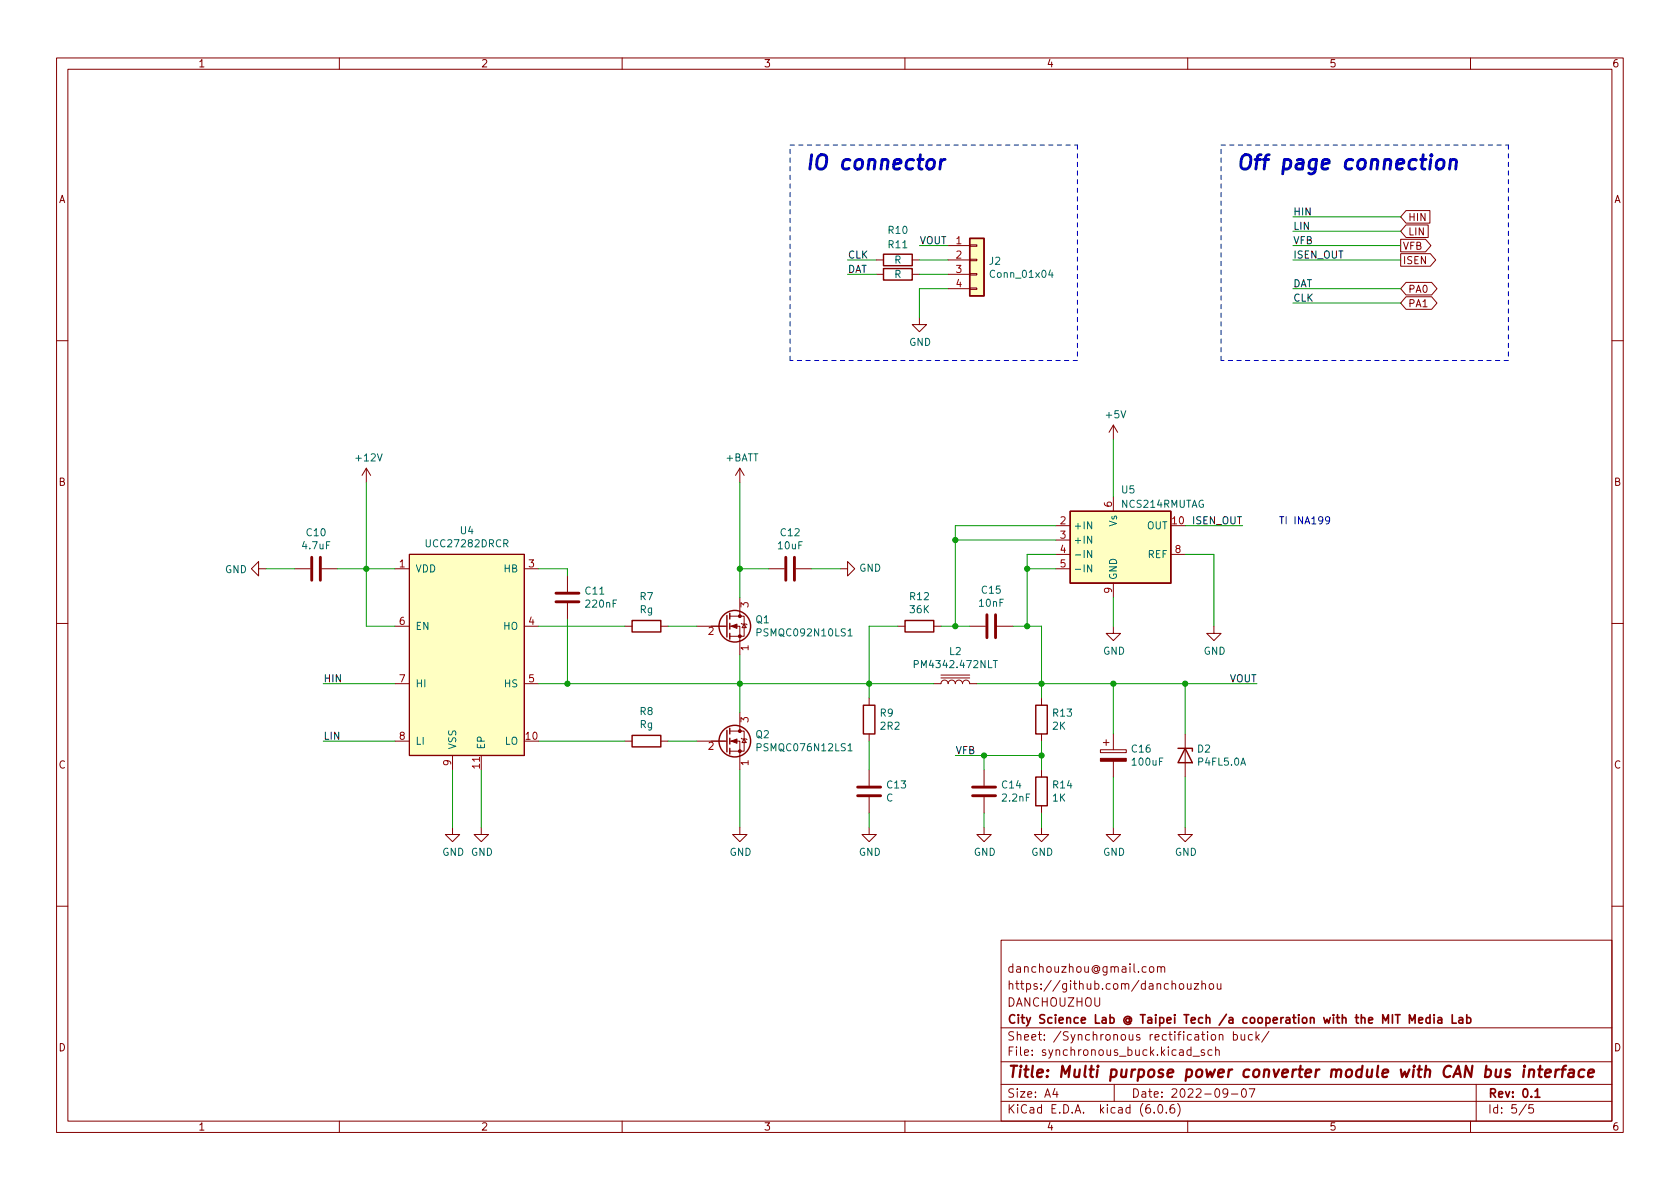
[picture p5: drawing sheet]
<svg xmlns="http://www.w3.org/2000/svg" width="297mm" height="210mm" viewBox="0 0 297 210" stroke-linecap="round" stroke-linejoin="round" font-family="sans-serif">
<g fill="none" stroke="#840000" stroke-width=".18">
<path d="M10 10.2h277v190.1h-277zM12 12.2h273v186.1h-273zM60 10.2v2M110 10.2v2M160 10.2v2M210 10.2v2M260 10.2v2M248.6 37.2h4.2v2.3h-4.2l-1-1.2zM248.6 39.8h3.9v2.2h-3.9l-1-1.1zM154.9 46h1.3M154.9 48.5h1.3M161.3 46h1.3"/>
<path d="M161.3 48.5h1.3M162.6 56.1v1.3h1.2l-1.2 1.3-1.3-1.3h1.3M167.6 46h3.8M167.6 43.4h3.8M167.6 48.5h3.8M167.6 51h3.8M171.4 50.9h1.3v.3h-1.3zM171.4 48.4h1.3v.2h-1.3zM171.4 45.8h1.3v.3h-1.3zM171.4 43.3h1.3v.3h-1.3zM247.6 42.3h4.5l.9 1.1-.9 1.1h-4.5zM247.6 44.9h5.3l.9 1.1-.9 1.1h-5.3z"/>
<path d="M248.6 49.9h4.5l1 1.1-1 1.2h-4.5l-1-1.2zM248.6 52.5h4.5l1 1.1-1 1.1h-4.5l-1-1.1zM10 60.2h2M196.8 75.2v2.5M196.8 75.2l-.7 1.2M196.8 75.2l.8 1.2M285 60.2h2M64.8 82.8l-.8 1.3M64.8 82.8v2.5M64.8 82.8l.7 1.3M130.8 82.8l-.8 1.3M130.8 82.8v2.5"/>
<path d="M130.8 82.8l.8 1.3M186.7 93h2.5M186.7 95.5h2.5M186.7 98h2.5M196.8 87.9v2.5M207 98h2.5M10 110.2h2M45.7 100.6v-1.3l-1.3 1.3 1.3 1.2v-1.2h1.3M52.1 100.6h2.8M56.9 100.6h2.8M69.8 100.6h2.6M69.8 110.7h2.6"/>
<path d="M92.7 100.6h2.5M92.7 110.7h2.5M100.3 101.8v2.8M100.3 106.7v2.8M110.5 110.7h1.3M116.8 110.7h1.3M123.2 110.7h5.3M129 110.7h1.8v5.1M129 109h2.6v3.5h-2.6M130.8 105.7v3.3M131.1 110.2l.1 .2h.8l.1 .1M131.6 110.4l.4 .6h-.8z"/>
<path d="M135.9 100.6h2.8M140.7 100.6h2.8M148.6 100.6h1.3v-1.3l1.2 1.3-1.2 1.2v-1.2M158.7 110.7h1.3M165.1 110.7h1.3M166.4 119.9h5M166.4 119.4h5M171.4 110.7h2.8M176.3 110.7h2.8M186.7 100.6h2.5M196.8 110.7v1.3h1.3l-1.3 1.3-1.2-1.3h1.2M196.8 103.1v2.6"/>
<path d="M214.6 110.7v1.3h1.3l-1.3 1.3-1.2-1.3h1.2M285 110.2h2M69.8 120.9h2.6M69.8 131.1h2.6M80 133.6v2.5M85.1 133.6v2.5M92.7 120.9h2.5M110.5 131.1h1.3M116.8 131.1h1.3M123.2 131.1h5.3M129 131.1h1.8v5M129 129.3h2.6v3.5h-2.6"/>
<path d="M130.8 126v3.3M131.1 130.6l.1 .1h.8l.1 .1M131.6 130.7l.4 .6h-.8zM153.7 123.4v1.3M153.7 129.8v1.3M153.7 136.1v2.8M165.1 120.9h1.3a.64 .64 0 0 1 .6-.6 .64 .64 0 0 1 .6 .6 .64 .64 0 0 1 .7-.6 .64 .64 0 0 1 .6 .6 .64 .64 0 0 1 .6-.6 .64 .64 0 0 1 .7 .6 .64 .64 0 0 1 .6-.6 .64 .64 0 0 1 .6 .6h1.3M174 136.1v2.8M184.1 123.4v1.3M184.1 129.8v1.3M184.1 136.1v1.3M194.6 132.6h4.5v.5h-4.5z"/>
<path d="M195.1 131.3h1M195.6 130.8v1M196.8 129.8v2.8M196.8 134.6v2.8M209.5 129.8v7.6M80 146.3v1.3h1.3l-1.3 1.2-1.3-1.2h1.3M85.1 146.3v1.3h1.3l-1.3 1.2-1.3-1.2h1.3M130.8 146.3v1.3h1.3l-1.3 1.2-1.3-1.2h1.3M153.7 146.3v1.3h1.2l-1.2 1.2-1.3-1.2h1.3M153.7 141v2.8M174 146.3v1.3h1.3l-1.3 1.2-1.3-1.2h1.3M174 141v2.8"/>
<path d="M184.1 146.3v1.3h1.3l-1.3 1.2-1.2-1.2h1.2M184.1 142.5v1.3M196.8 146.3v1.3h1.3l-1.3 1.2-1.2-1.2h1.2M209.5 146.3v1.3h1.3l-1.3 1.2-1.2-1.2h1.2M10 160.2h2M177 166.3h108v32h-108zM203.4 171l.3-.1 .3 .3v.4l-.3 .3h-.3l-.2-.3v-.4zM204.6 171.1l.3-.2 .3 .1 .1 .9M204.6 170.9v1M205.3 171.1l.2-.2 .4 .1v.9M208.6 174l.4-.1 .3 .3v.4l-.3 .3h-.4l-.1-.3v-.4zM209.9 173.9l.1 1h.4l.2-.1"/>
<path d="M210.6 173.9v1M211.1 173.9h.8l-.8 1h.8M212.5 174.1l.2-.2 .4 .1v.9M212.5 173.4v1.5M213.9 174l.4-.1 .3 .3v.4l-.3 .3h-.4l-.1-.3v-.4zM215.2 173.9l.1 1h.3l.3-.1M215.9 173.9v1M285 160.2h2M60 198.3v2M110 198.3v2M160 198.3v2M177 194.8h108"/>
<path d="M177 191.8h108M177 187.8h108M177 181.8h108M186.5 192.5l-.4 1h1M186.9 193v1M197 191.8v3M204.1 196.7v.1M204.9 195.4l.2-.1a.81 .81 0 0 1 .6 .7 .81 .81 0 0 1-.3 .8h-.2a.81 .81 0 0 1-.6-.6 .81 .81 0 0 1 .3-.8zM206.2 196.7v.1M207.6 195.3a.59 .59 0 0 0-.7 .7v.5l.1 .3h.4l.2-.1 .1-.5-.1-.2-.5-.1-.2 .3M208.2 195.1a1.72 1.72 0 0 1 0 2.3M210 198.3v2"/>
<path d="M210.6 185.7l-.5-.1-.2 .3v.4l.1 .3h.6M210.6 185.1v1.5M210.9 186.8h1.2M212.9 185.7l-.3-.1-.2 .2v.3l.5 .1v.4h-.5M214.2 183.1l.2-.2 .5 .2v.5l-.1 .3h-.4l-.2-.1zM214.3 185.7l-.4-.1-.3 .3v.4l.1 .3h.6M214.9 185.8l.2-.2 .4 .1 .1 .9M214.9 185.1v1.5M215.6 183.1l.2-.2 .3 .1 .1 .9M215.6 182.9v1M217.1 193.2l-.3 .3h-.3l-.3-.3 .2-.6 .4-.1 .2 .2a.99 .99 0 0 1-.4 1.3h-.2M217.7 193.5h1.2"/>
<path d="M218.1 183l.4-.1 .3 .3v.4l-.2 .3h-.5M218.1 182.4v1.5M219.4 182.9l.1 1h.4l.2-.1M219.7 192.6l.2-.1a.81 .81 0 0 1 .5 .7 .81 .81 0 0 1-.3 .8h-.1a.81 .81 0 0 1-.6-.6 .81 .81 0 0 1 .3-.8zM220.1 182.9v1M220.9 192.5h1l-.7 1.5M221.4 183l-.4-.1-.3 .3v.4l.2 .3h.5M222.1 182.4v1.5M222.2 183.4l.4 .5M222.6 182.9l-.5 .6M224.4 182.4l-1.3 1.9M260 198.3v2"/>
<path d="M261 191.8v6.5M269.9 195.3l-1.3 1.9M271.1 195.3h-.7l-.1 .7 .2-.1 .5 .1 .2 .2-.1 .5-.2 .1-.6-.1"/>
</g>
<g fill="none" stroke="#840000" stroke-width=".3">
<path d="M252.8 179.4v1.5M253.6 179.4v.2M253.6 179.9v1M256.8 179.4v1.5h.7M259.3 179.4v1.5M249.2 180.9v-1.5l.5 1.1 .5-1.1v1.5M250.8 180.4l.8-.1-.1-.3-.4-.1-.3 .2 .1 .8h.6M252.8 180l-.4-.1-.3 .3v.4l.2 .3h.5M254.3 180h.5l.1 .9M254.9 180.3l-.5 .1a.29 .29 0 0 0-.2 .2 .29 .29 0 0 0 .2 .3h.5M258 180h.6v.9M258.6 180.3l-.5 .1a.29 .29 0 0 0-.2 .2 .29 .29 0 0 0 .2 .3h.5"/>
<path d="M259.3 180l.5-.1 .3 .3v.4l-.2 .3h-.6M271.4 193l.4-.5v1.5M271.4 194h.9"/>
</g>
<g fill="none" stroke="#840000" stroke-width=".4">
<path d="M269.5 189.1l-.2 1.4M269.6 188.5l-.1 .1v.1l.2-.1-.1-.1-.1 .2M270.4 189.3a.49 .49 0 0 1 .9 .1l-.2 1.1M270.4 189.1l-.1 1.4M272 189.1h.7M272.3 188.5l-.2 1.7 .1 .2 .4 .1M273.2 189.8l1-.2-.1-.4-.1-.1-.6 .1-.2 1 .2 .3 .6-.1M275.1 189.1l-.2 1.4M275.7 189.1l-.4 .1-.2 .3M276.1 189.1h.7M276.9 188.5l-.4 .1-.1 .1-.2 1.8M277.5 189.2l.2-.1 .5 .1v1.3"/>
<path d="M278.3 189.6l-.7 .1a.4 .4 0 0 0-.3 .3 .4 .4 0 0 0 .2 .5l.7-.1M280.1 189.2a.66 .66 0 0 0-.9 .3l-.1 .6 .1 .3 .2 .1 .6-.1M280.8 189.8l1-.2v-.4l-.6-.1-.3 .3v1l.1 .1 .6-.1"/>
</g>
<g fill="none" stroke="#840000" stroke-width=".25">
<path d="M156.2 45h5.1v2h-5.1zM156.2 47.5h5.1v2h-5.1zM171.4 42.2h2.6v10.1h-2.6zM189.2 90.4h17.8v12.7h-17.8zM111.8 109.7h5v2.1h-5zM128.5 108.8v3.8M129 108.5v1M129 110.2v1M129 112v1M160 109.7h5.1v2.1h-5.1zM111.8 130h5v2.1h-5zM128.5 129.2v3.8"/>
<path d="M129 128.8v1M129 130.6v1M129 132.3v1M152.7 124.7h2v5.1h-2zM183.1 124.7h2.1v5.1h-2.1zM183.1 137.4h2.1v5.1h-2.1zM208.3 132.3h2.5v.5M209.5 132.3l1.3 2.6h-2.5z"/>
<circle cx="129.9" cy="110.7" r="2.79"/>
<circle cx="129.9" cy="131.1" r="2.79"/>
</g>
<g fill="#840000" stroke="#840000" stroke-width=".18">
<path d="M194.6 134.1h4.5v.5h-4.5z"/>
<path d="M129.3 110.7l1-.3v.7z"/>
<path d="M129.3 131.1l1-.4v.7z"/>
<circle cx="130.8" cy="112.5" r=".25"/>
<circle cx="130.8" cy="109" r=".25"/>
<circle cx="130.8" cy="132.8" r=".25"/>
<circle cx="130.8" cy="129.3" r=".25"/>
</g>
<path d="M185.7 47.7l-.3 .9h.8M186 48.2v.9M193 97.3v1.3l-.7-1.3v1.3M193 99.9v1.3l-.7-1.3v1.3M149.9 112.5h.8M161.7 117.5l.6-.1 .1-.2-.1-.3-.6-.1v1.3M175.6 116.8h.7M149.9 132.8h.8" fill="none" stroke="#006464" stroke-width=".18"/>
<path d="M55.1 98.5v4.1M56.6 98.5v4.1M138.9 98.5v4.1M140.5 98.5v4.1M98.3 106.4h4.1M98.3 104.9h4.1M174.5 108.7v4.1M176 108.7v4.1M151.6 139.2h4.1M172 139.2h4M151.6 140.7h4.1M172 140.7h4" fill="none" stroke="#840000" stroke-width=".51"/>
<g fill="#ffffc2" stroke="#ffffc2" stroke-width=".18">
<path d="M171.4 42.2h2.6v10.1h-2.6z"/>
<path d="M72.4 98h20.3v35.6h-20.3z"/>
<path d="M189.2 90.4h17.8v12.7h-17.8z"/>
</g>
<path d="M72.4 98h20.3v35.6h-20.3z" fill="none" stroke="#840000" stroke-width=".2"/>
<path d="M166.4 28.2l-.2 1.7M167.1 28.2a.75 .75 0 0 0-.8 .5M254.2 28.4a.66 .66 0 0 1 .6-.2 .66 .66 0 0 1 .5 .5v.7a.69 .69 0 0 1-.7 .5 .69 .69 0 0 1-.7-.5zM256.5 28.4a.63 .63 0 0 1 1 .2l-.1 1.3M256.5 28.2l-.2 1.7" fill="none" stroke="#0000c2" stroke-width=".51"/>
<path d="M235.1 91.9l-.3 .3h-.2l-.2-.3 .1-.5h.3l.2 .1a.84 .84 0 0 1-.3 1.1h-.2" fill="none" stroke="#0000c2" stroke-width=".18"/>
<path d="M139.7 25.6h50.8M190.5 25.6v38.1M215.9 25.6h50.8M266.7 25.6v38.1M139.7 63.7v-38.1M190.5 63.7h-50.8M215.9 63.7v-38.1M266.7 63.7h-50.8" fill="none" stroke="#0000c2" stroke-width=".18" stroke-dasharray=".8 .8"/>
<g fill="none" stroke="#009600" stroke-width=".18">
<path d="M228.6 38.3h19M149.9 46h5M149.9 48.5h5M162.6 43.4h5M162.6 46h5M162.6 48.5h5M167.6 51h-5v5.1M228.6 53.6h19M228.6 51h19M228.6 43.4h19M228.6 40.9h19M228.6 46h19"/>
<path d="M196.8 77.7v10.2M64.8 85.3v25.4h5M130.8 85.3v20.4M168.9 95.5h17.8M186.7 98h-5.1v12.7M186.7 93h-17.8v17.7M209.5 98h5.1v12.7M209.5 93h10.2M47 100.6h5.1M59.7 100.6h10.1M95.2 110.7h15.3M95.2 100.6h5.1v1.2"/>
<path d="M100.3 109.5v11.4M118.1 110.7h5.1M130.8 115.8v10.2M130.8 100.6h5.1M143.5 100.6h5.1M158.7 110.7h-5v12.7M166.4 110.7h5M179.1 110.7h5v12.7M181.6 100.6h5.1M196.8 105.7v5M57.1 120.9h12.7M57.1 131.1h12.7"/>
<path d="M80 136.1v10.2M85.1 136.1v10.2M95.2 120.9h69.9M95.2 131.1h15.3M118.1 131.1h5.1M130.8 136.1v10.2M153.7 131.1v5M168.9 133.6h15.2M172.7 120.9h49.5M174 133.6v2.5M184.1 131.1v5M196.8 120.9v8.9"/>
<path d="M196.8 137.4v8.9M209.5 120.9v8.9M209.5 137.4v8.9M153.7 143.8v2.5M174 143.8v2.5M184.1 143.8v2.5"/>
</g>
<g fill="#009600" stroke="#009600" stroke-width=".18">
<circle cx="181.6" cy="110.7" r=".46"/>
<circle cx="181.6" cy="100.6" r=".46"/>
<circle cx="130.8" cy="120.9" r=".46"/>
<circle cx="153.7" cy="120.9" r=".46"/>
<circle cx="168.9" cy="95.5" r=".46"/>
<circle cx="168.9" cy="110.7" r=".46"/>
<circle cx="209.5" cy="120.9" r=".46"/>
<circle cx="196.8" cy="120.9" r=".46"/>
<circle cx="184.1" cy="120.9" r=".46"/>
<circle cx="174" cy="133.6" r=".46"/>
<circle cx="184.1" cy="133.6" r=".46"/>
<circle cx="130.8" cy="100.6" r=".46"/>
<circle cx="64.8" cy="100.6" r=".46"/>
<circle cx="100.3" cy="120.9" r=".46"/>
</g>
<g font-size="3.5" fill="#0000c2">
<text x="142.2" y="30">IO connector</text>
<text x="218.4" y="30">Off page connection</text>
</g>
<text font-size="2.8" fill="#840000" x="178" y="190.6">Title: Multi purpose power converter module with CAN bus interface</text>
<g font-size="2.1" fill="#840000">
<text x="178" y="172">danchouzhou@gmail.com</text>
<text x="178" y="178">DANCHOUZHOU</text>
<text x="178" y="175">https://github.com/danchouzhou</text>
<text x="178" y="184">Sheet: /Synchronous rectification buck/</text>
<text x="178" y="181">City Science Lab @ Taipei Tech /a cooperation with the MIT Media Lab</text>
<text x="178" y="186.7">File: synchronous_buck.kicad_sch</text>
<text x="178" y="196.9">KiCad E.D.A. kicad (6.0.6)</text>
<text x="178" y="194.1">Size: A4</text>
<text x="200" y="194.1">Date: 2022-09-07</text>
<text x="263" y="194.1">Rev: 0.1</text>
<text x="263" y="196.9">Id: 5/5</text>
</g>
<g font-size="1.8" fill="#840000">
<text x="35" y="11.9">1</text>
<text x="85" y="11.9">2</text>
<text x="135" y="11.9">3</text>
<text x="185" y="11.9">4</text>
<text x="235" y="11.9">5</text>
<text x="285" y="11.9">6</text>
<text x="10.3" y="35.9">A</text>
<text x="285.3" y="35.9">A</text>
<text x="248.9" y="39.1">HIN</text>
<text x="248.9" y="41.6">LIN</text>
<text x="248" y="44.2">VFB</text>
<text x="248" y="46.7">ISEN</text>
<text x="248.9" y="51.8">PA0</text>
<text x="248.9" y="54.3">PA1</text>
<text x="10.3" y="85.9">B</text>
<text x="285.3" y="85.9">B</text>
<text x="10.3" y="135.9">C</text>
<text x="285.3" y="135.9">C</text>
<text x="10.3" y="185.9">D</text>
<text x="285.3" y="185.9">D</text>
<text x="35" y="199.9">1</text>
<text x="85" y="199.9">2</text>
<text x="135" y="199.9">3</text>
<text x="185" y="199.9">4</text>
<text x="235" y="199.9">5</text>
<text x="285" y="199.9">6</text>
</g>
<g font-size="1.8" fill="#006464">
<text x="157.1" y="41.3">R10</text>
<text x="157.1" y="43.9">R11</text>
<text x="158.1" y="46.6">R</text>
<text x="174.9" y="46.8">J2</text>
<text x="158.1" y="49.1">R</text>
<text x="175.4" y="49.1">Conn_01x04</text>
<text x="160.7" y="61.2">GND</text>
<text x="195.6" y="74">+5V</text>
<text x="63.1" y="81.6">+12V</text>
<text x="128.3" y="81.6">+BATT</text>
<text x="198.3" y="87.2">U5</text>
<text x="198.4" y="89.8">NCS214RMUTAG</text>
<text x="54.3" y="94.8">C10</text>
<text x="81.4" y="94.5">U4</text>
<text x="138.1" y="94.8">C12</text>
<text x="189.7" y="93.6">+IN</text>
<text x="197.5" y="93.1" transform="rotate(-90 197.5 93.1)">Vs</text>
<text x="202.8" y="93.6">OUT</text>
<text x="39.8" y="101.3">GND</text>
<text x="53.6" y="97.1">4.7uF</text>
<text x="73.4" y="101.2">VDD</text>
<text x="75.6" y="96.8">UCC27282DRCR</text>
<text x="89.1" y="101.2">HB</text>
<text x="137.6" y="97.1">10uF</text>
<text x="151.9" y="101.1">GND</text>
<text x="189.7" y="96.1">+IN</text>
<text x="189.7" y="98.7">-IN</text>
<text x="189.7" y="101.2">-IN</text>
<text x="203" y="98.7">REF</text>
<text x="103.6" y="105.1">C11</text>
<text x="103.7" y="107.4">220nF</text>
<text x="113.2" y="106.1">R7</text>
<text x="160.9" y="106.1">R12</text>
<text x="173.2" y="107.3">10nF</text>
<text x="173.6" y="105">C15</text>
<text x="197.5" y="102.6" transform="rotate(-90 197.5 102.6)">GND</text>
<text x="73.4" y="111.4">EN</text>
<text x="89" y="111.4">HO</text>
<text x="113.1" y="108.4">Rg</text>
<text x="133.6" y="110.2">Q1</text>
<text x="134.3" y="112.5">PSMQC092N10LS1</text>
<text x="160.9" y="108.4">36K</text>
<text x="162.2" y="118.1">PM4342.472NLT</text>
<text x="167.9" y="115.8">L2</text>
<text x="195" y="115.8">GND</text>
<text x="212.8" y="115.8">GND</text>
<text x="73.4" y="121.5">HI</text>
<text x="89.2" y="121.5">HS</text>
<text x="73.4" y="131.7">LI</text>
<text x="89.2" y="131.7">LO</text>
<text x="113.1" y="128.7">Rg</text>
<text x="113.2" y="126.4">R8</text>
<text x="133.6" y="130.5">Q2</text>
<text x="155.6" y="126.7">R9</text>
<text x="155.8" y="129">2R2</text>
<text x="186.1" y="129">2K</text>
<text x="186.2" y="126.7">R13</text>
<text x="80.6" y="132.6" transform="rotate(-90 80.6 132.6)">VSS</text>
<text x="85.7" y="132.6" transform="rotate(-90 85.7 132.6)">EP</text>
<text x="134.3" y="132.8">PSMQC076N12LS1</text>
<text x="200.1" y="133.1">C16</text>
<text x="200.3" y="135.4">100uF</text>
<text x="211.7" y="133.1">D2</text>
<text x="212" y="135.4">P4FL5.0A</text>
<text x="156.7" y="141.7">C</text>
<text x="156.9" y="139.4">C13</text>
<text x="177.2" y="139.4">C14</text>
<text x="177.3" y="141.7">2.2nF</text>
<text x="186.1" y="141.7">1K</text>
<text x="186.2" y="139.4">R14</text>
<text x="78.2" y="151.3">GND GND</text>
<text x="129" y="151.3">GND</text>
<text x="151.8" y="151.3">GND</text>
<text x="172.2" y="151.3">GND</text>
<text x="182.3" y="151.3">GND</text>
<text x="195" y="151.3">GND</text>
<text x="207.7" y="151.3">GND</text>
</g>
<g font-size="1.8" fill="#0f0f0f">
<text x="228.6" y="38.1">HIN</text>
<text x="228.6" y="40.6">LIN</text>
<text x="149.9" y="45.7">CLK</text>
<text x="162.6" y="43.2">VOUT</text>
<text x="228.6" y="43.2">VFB</text>
<text x="228.6" y="45.7">ISEN_OUT</text>
<text x="149.9" y="48.2">DAT</text>
<text x="228.6" y="53.3">CLK</text>
<text x="228.6" y="50.8">DAT</text>
<text x="210.9" y="92.7">ISEN_OUT</text>
<text x="57.1" y="120.6">HIN</text>
<text x="217.3" y="120.6">VOUT</text>
<text x="57.1" y="130.8">LIN</text>
<text x="168.9" y="133.3">VFB</text>
</g>
<g font-size="1.8" fill="#a90000">
<text x="169.1" y="43.2">1</text>
<text x="169.1" y="45.7">2</text>
<text x="169.1" y="48.3">3</text>
<text x="169.1" y="50.8">4</text>
<text x="196.6" y="89.6" transform="rotate(-90 196.6 89.6)">6</text>
<text x="187.5" y="92.7">2</text>
<text x="187.5" y="95.2">3</text>
<text x="207.3" y="92.7">10</text>
<text x="70.6" y="100.3">1</text>
<text x="93.5" y="100.3">3</text>
<text x="187.5" y="97.8">4</text>
<text x="187.5" y="100.3">5</text>
<text x="207.8" y="97.8">8</text>
<text x="132.3" y="107.4" transform="rotate(-90 132.3 107.4)">3</text>
<text x="196.6" y="104.9" transform="rotate(-90 196.6 104.9)">9</text>
<text x="70.6" y="110.5">6</text>
<text x="93.5" y="110.5">4</text>
<text x="125.2" y="112.3">2</text>
<text x="132.3" y="115" transform="rotate(-90 132.3 115)">1</text>
<text x="70.6" y="120.6">7</text>
<text x="93.5" y="120.6">5</text>
<text x="70.6" y="130.8">8</text>
<text x="93" y="130.8">10</text>
<text x="132.3" y="127.7" transform="rotate(-90 132.3 127.7)">3</text>
<text x="79.8" y="135.4" transform="rotate(-90 79.8 135.4)">9</text>
<text x="84.8" y="135.9" transform="rotate(-90 84.8 135.9)">11</text>
<text x="125.2" y="132.6">2</text>
<text x="132.3" y="135.4" transform="rotate(-90 132.3 135.4)">1</text>
</g>
<text font-size="1.8" fill="#0000c2" x="226.1" y="92.7">TI INA199</text>
</svg>
